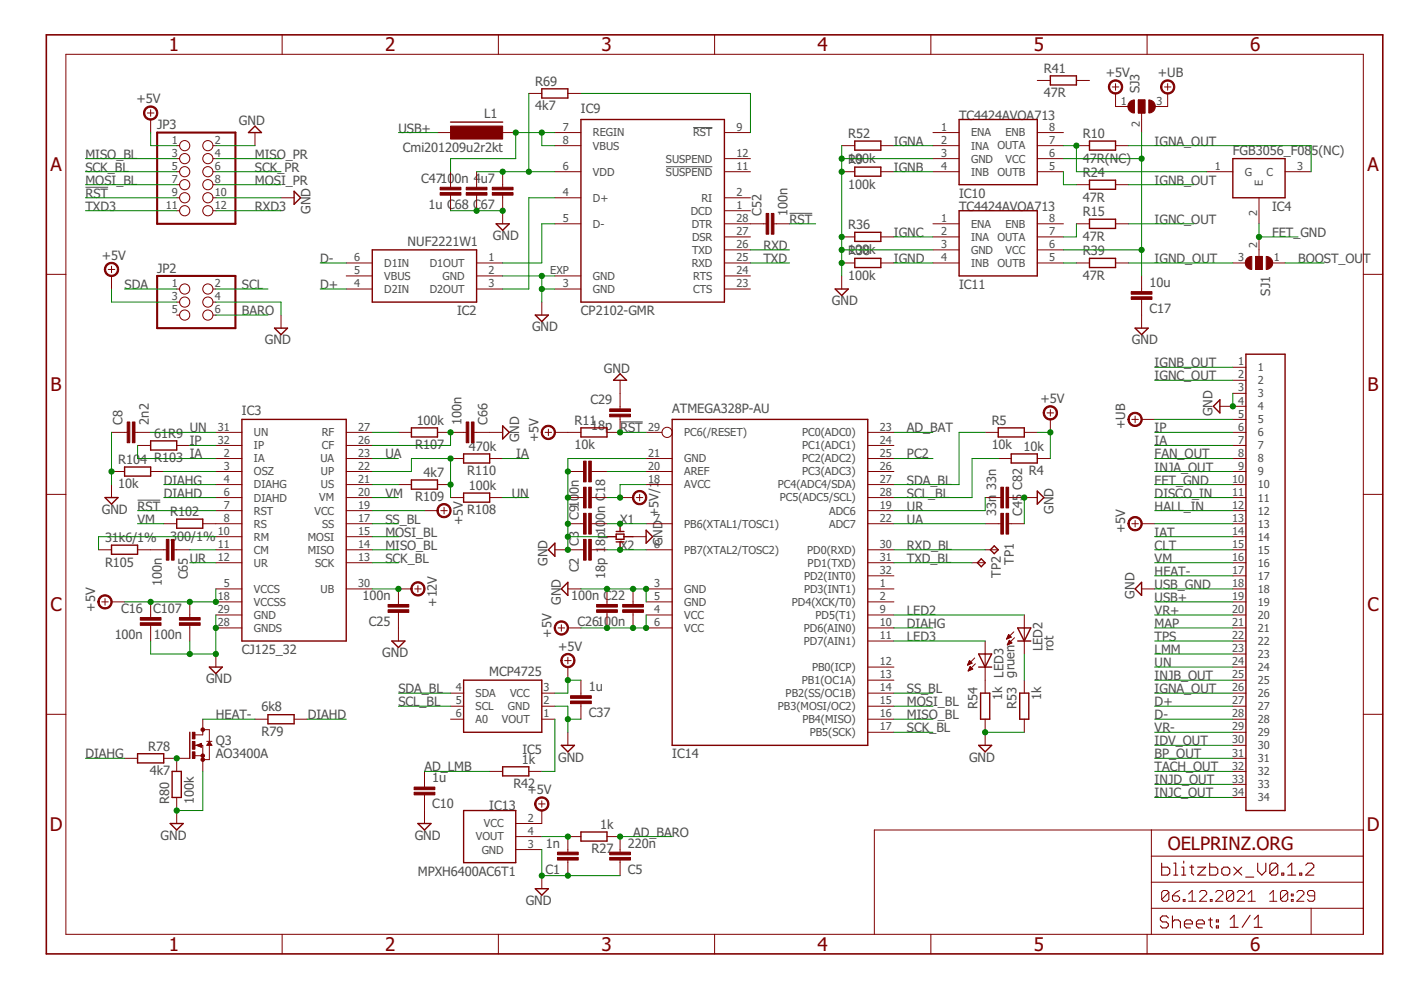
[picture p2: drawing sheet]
<svg xmlns="http://www.w3.org/2000/svg" width="297mm" height="210mm" viewBox="0 0 297 210" stroke-linecap="round" stroke-linejoin="round" font-family="sans-serif">
<path d="M18.1 39.7h4.8M141.2 35.3h9.8M147 27.1h4M167.4 45.2h4.8M131.5 89.5h4.8M29.2 106h4.8" fill="none" stroke="#505050" stroke-width=".21"/>
<g fill="none" stroke="#800000" stroke-width=".21">
<path d="M14 11.5h275.1v186.6h-275.1zM59.8 7.4v4.1M105.7 7.4v4.1M112.1 19.8h2.8M120.4 19.8h2.8M151.5 7.4v4.1M197.4 7.4v4.1M219.9 17.1h2.8M228.2 17.1h2.8M235.8 18.4h1.4M236.5 19.8v2.8h2.8M236.5 17.7v1.4"/>
<path d="M243.2 7.4v4.1M246.9 18.4h1.4M247.6 19.8v2.8h-2.8M247.6 17.7v1.4M31.2 24h1.4M31.9 23.3v1.4M31.9 25.3v2.8M37.5 36.4h.6M37.5 39.2h.6M37.5 30.9h.6M37.5 33.6h.6M45.1 36.4h.7"/>
<path d="M45.1 39.2h.7M45.1 30.9h.7M45.1 33.6h.7M54.1 28.1v2.8M92.8 28.1h2.7M95.5 36.4v3.3M101 36.4v3.3M106.6 28.1h2.7M106.6 36.4v3.3M117.6 36.4h5.6M117.6 30.9h5.6M117.6 28.1h5.6"/>
<path d="M153.6 36.4h5.5M153.6 28.1h5.5M153.6 33.6h5.5M178.5 36.4h2.7M178.5 30.9h2.7M186.8 36.4h2.7M186.8 30.9h2.7M197.8 36.4h5.5M197.8 30.9h5.5M197.8 28.1h5.5M197.8 33.6h5.5M219.9 36.4h5.6"/>
<path d="M219.9 30.9h5.6M219.9 28.1h5.6M219.9 33.6h5.6M228.2 39.2h2.8M228.2 30.9h2.8M236.5 39.2h2.8M236.5 30.9h2.8M241.4 21.2h1.3v2.8h-1.3zM242 24v4.1M255.9 36.4h5.5M272.5 36.4h5.5M9.8 58.2h4.2"/>
<path d="M22.9 57.1h1.4M23.6 56.4v1.4M23.6 58.5v2.8M37.5 41.9h.6M37.5 44.7h.6M45.1 41.9h.7M45.1 44.7h.7M59.6 41.9h2.8M73.4 55.8h5.5M73.4 58.5h5.5M95.5 41.4v3.3M101 55.8h5.6"/>
<path d="M101 41.4v3.3M101 58.5h5.6M106.6 41.4v6.1M117.6 47.5h5.6M117.6 41.9h5.6M117.6 58.5h5.6M153.6 47.5h8.8M153.6 50.2h5.5M153.6 55.8h5.5M153.6 53h5.5M153.6 41.9h5.5M153.6 44.7h5.5"/>
<path d="M153.6 58.5h5.5M164.1 47.5h3.3M178.5 50.2h2.7M178.5 55.8h2.7M178.5 58.5v2.8M186.8 50.2h2.7M186.8 55.8h2.7M197.8 47.5h5.5M197.8 50.2h5.5M197.8 55.8h5.5M197.8 53h5.5M219.9 47.5h5.6"/>
<path d="M219.9 50.2h5.6M219.9 55.8h5.6M219.9 53h5.6M228.2 47.5h2.8M228.2 55.8h2.8M236.5 47.5h2.8M236.5 55.8h2.8M242 58.5v3.3M261.4 55.8h2.8M266.2 54.4h1.4v2.7h-1.4zM266.9 41.9v5.6M266.9 50.2v4.2"/>
<path d="M269.7 55.8h2.8M289.1 58.2h4.1M37.5 61.3h.6M37.5 64.1h.6M37.5 66.8h.6M45.1 61.3h.7M45.1 64.1h.7M45.1 66.8h.7M59.6 66.8v2.8M73.4 61.3h5.5M101 61.3h5.6M114.9 64.1v2.7"/>
<path d="M117.6 61.3h5.6M153.6 61.3h5.5M242 63.5v6.1M261.4 77.9h2.8M23.6 100h2.8M23.6 91.7h3.4M28.6 91.7h3.3M29.2 94.4h2.7M31.9 100h2.8M37.5 94.4h2.7M45.8 94.4h5.5M45.8 100h5.5"/>
<path d="M45.8 91.7h5.5M45.8 97.2h5.5M73.4 94.4h5.5M73.4 100h5.5M73.4 91.7h5.5M73.4 97.2h5.5M84.5 91.7h2.7M92.8 91.7h6M95.5 97.2h2.8M100.5 91.7h6.1M103.8 97.2h2.8M115.6 91.7h1.3"/>
<path d="M116.3 91v1.4M117.6 91.7h5.6M120.4 100h3.3M125.4 100h3.3M131.5 88.4v3.3h-2.8M131.5 80.6v6.1M137 100h5.5M137 91.7h3.4M137 97.2h5.5M184 94.4h5.5M184 100h5.5M184 91.7h5.5"/>
<path d="M184 97.2h5.5M208.9 91.7h2.7M211.6 97.2h2.8M217.2 91.7h2.7M219.9 97.2h2.8M222 87.5h1.4M222.7 86.8v1.4M222.7 88.9v2.8M240 88.9h1.4M240.7 88.2v1.4M242 88.9h2.8M258.6 86.1h5.6"/>
<path d="M261.4 94.4h2.8M261.4 100h2.8M261.4 91.7h2.8M261.4 97.2h2.8M261.4 80.6h2.8M261.4 83.4h2.8M261.4 88.9h2.8M9.8 104.8h4.2M20.9 116.6h2.7M23.6 102.7v2.8M29.2 116.6h6.1M34.7 111h2.8"/>
<path d="M36.9 116.6h3.3M43 111h8.3M45.8 108.3h5.5M45.8 116.6h5.5M45.8 105.5h5.5M45.8 102.7h5.5M45.8 113.8h5.5M45.8 119.3h5.5M73.4 108.3h5.5M73.4 111h5.5M73.4 116.6h5.5M73.4 105.5h5.5"/>
<path d="M73.4 102.7h5.5M73.4 113.8h5.5M73.4 119.3h5.5M84.5 102.7h2.7M90 108.3h2.8M92.8 102.7h2.7M93.5 108.3h1.3M94.1 107.6v1.4M95.5 105.5h2.8M103.8 105.5h2.8M117.6 116.6h6.1M120.4 111h3.3"/>
<path d="M120.4 105.5h3.3M125.4 111h3.3M125.4 116.6h3.3M125.4 105.5h3.3M131.5 105.5h2.7M134.2 113.8h2.8M134.9 105.5h1.4M135.6 104.8v1.4M137 111h5.5M137 116.6h5.5M137 102.7h5.5M184 108.3h5.5"/>
<path d="M184 111h5.5M184 116.6h5.5M184 105.5h5.5M184 102.7h5.5M184 119.3h5.5M206.1 119.3h2.8M208.9 111h3.3M208.9 116.6h2.7M208.9 105.5h3.3M213.8 111h3.4M213.8 105.5h6.1M240 111h1.4"/>
<path d="M240.7 110.3v1.4M242 111h2.8M261.4 108.3h2.8M261.4 111h2.8M261.4 116.6h2.8M261.4 105.5h2.8M261.4 102.7h2.8M261.4 113.8h2.8M261.4 119.3h2.8M289.1 104.8h4.1M21.6 127.6h1.3M22.3 126.9v1.4"/>
<path d="M23.6 127.6h2.8M31.9 127.6v3.3M31.9 132.6v3.3M40.2 127.6v3.3M40.2 132.6v3.3M45.8 124.9h5.5M45.8 130.4h5.5M45.8 133.1h5.5M45.8 127.6h5.5M45.8 138.7v2.7M73.4 124.9h5.5M84.5 129.8v6.1"/>
<path d="M87.2 124.9h-2.7v3.3M87.9 124.9h1.4M88.6 124.2v1.3M118.3 133.1h1.4M119 132.5v1.3M120.4 124.9h2.8M120.4 133.1h2.8M120.4 139.4v1.3M128.7 124.9v3.3M128.7 129.8v3.3M134.2 124.9v3.3M134.2 129.8v3.3"/>
<path d="M137 124.9h5.5M137 130.4h5.5M137 133.1h5.5M137 127.6h5.5M184 124.9h5.5M184 130.4h5.5M184 133.1h5.5M184 127.6h5.5M184 122.1h5.5M184 135.9h5.5M206.7 139.5l-1.6 1.5M208.9 135.9v11.1"/>
<path d="M213.4 135.5h.1M213.5 135.3h.3M213.6 135.2h.5M213.6 136.7h.1M213.6 135.1h.8M213.7 136.5h.3M213.7 134.9h.5M213.7 136.4h.7M213.7 134.8h.4M213.8 136.3h.7M213.8 134.7h.2M213.8 136.1h.6"/>
<path d="M213.8 134.5l.6 .6-1 .4zM213.9 136h.3M214 135.9h.1M214 135.8l.5 .5-.9 .4zM214.9 134l-1.5 1.5M215.1 135.2l-1.5 1.5M217.2 130.4v8.3M242 124.9h2.8M261.4 124.9h2.8M261.4 130.4h2.8M261.4 133.1h2.8M261.4 127.6h2.8"/>
<path d="M261.4 122.1h2.8M261.4 135.9h2.8M261.4 138.7h2.8M9.8 151.4h4.2M41.3 158h1.7v5.6M41.6 158l1.1-.4v.8zM43 152.5v3.3h-1.7M43 154.7h1.4v6.4h-1.4M43.8 157.2h1.1M44.4 157.2l.5 .8h-1.1zM54.1 152.5h2.7M62.4 152.5h2.7"/>
<path d="M95.5 152.5h2.8M95.5 147h2.8M95.5 149.7h2.8M114.9 152.5h2.7M114.9 147h2.7M114.9 149.7h2.7M119.7 140.1h1.4M120.4 141.4v2.8M120.4 155.3v2.7M123.2 144.2v3.3M123.2 149.2v3.3M184 152.5h5.5"/>
<path d="M184 141.4h5.5M184 144.2h5.5M184 147h5.5M184 149.7h5.5M184 155.3h5.5M205.2 141h.1M205.2 140.8h.4M205.3 140.7h.6M205.3 142.2h.2M205.3 140.6h.8M205.4 142h.4M205.4 140.4h.5"/>
<path d="M205.4 140.3h.4M205.4 141.9h.7M205.5 141.8h.7M205.5 140.2h.2M205.5 140.1l.6 .5-1 .4zM205.5 141.6h.5M205.6 141.5h.3M205.7 141.4h.1M205.7 141.3l.5 .6-.9 .4zM206.8 140.7l-1.5 1.6M208.9 152.5v5.5M217.2 144.2v2.8"/>
<path d="M217.2 152.5v2.8M261.4 152.5h2.8M261.4 158h2.8M261.4 141.4h2.8M261.4 144.2h2.8M261.4 147h2.8M261.4 149.7h2.8M261.4 155.3h2.8M289.1 151.4h4.1M26.4 160.8h2.8M34.7 160.8h5.5M37.5 160.8v2.8"/>
<path d="M37.5 169.1v5.5M41.3 160.2h1.7M90 163.6v3.3M90 168.5v6.1M103.8 163.6h2.8M109.3 177.4h5.6M112.1 163.6h2.8M114.2 170.5h1.4M114.9 169.8v1.4M114.9 171.9v2.7h-5.6M123.2 177.4h-2.8v3.3M128.7 177.4h2.8v3.3"/>
<path d="M244.1 176v22.1M261.4 160.8h2.8M261.4 163.6h2.8M261.4 166.3h2.8M261.4 169.1h2.8M289.1 176h-103.7v22.1M59.8 198.1v4.1M105.7 198.1v4.1M109.3 180.1h5.6M114.9 185.7v2.7M120.4 182.4v3.3M131.5 182.4v3.3"/>
<path d="M151.5 198.1v4.1M197.4 198.1v4.1M243.2 198.1v4.1M244.1 192.6h45M244.1 187h45M244.1 181.5h45M247.8 189.2l-.4-.4h-.7l-.4 .4v1.5M247.8 189.2v1.5l-.4 .4h-.7l-.4-.4M247.8 189.2l-1.5 1.5M248.6 189.9h1.1l.4 .4v.4l-.4 .4h-.7l-.4-.4zM250.1 188.8l-.8 .4-.7 .7M250.9 190.7h.3v.4h-.3z"/>
<path d="M252 191.1h1.6M252 189.6l.8-.8v2.3M254.3 189.2l.4-.4h.8l.3 .4v.4l-1.5 1.5h1.5M256.6 190.7h.4v.4h-.4zM257.7 189.2l.4-.4h.8l.4 .4v.4l-1.6 1.5h1.6M261.6 189.2l-.4-.4h-.8l-.4 .4v1.5M261.6 189.2v1.5l-.4 .4h-.8l-.4-.4M261.6 189.2l-1.6 1.5M262.3 189.2l.4-.4h.8l.4 .4v.4l-1.6 1.5h1.6M264.6 191.1h1.5M264.6 189.6l.8-.8v2.3M269.2 191.1h1.5"/>
<path d="M269.2 189.6l.8-.8v2.3M273 189.2l-.4-.4h-.7l-.4 .4v1.5M273 189.2v1.5l-.4 .4h-.7l-.4-.4M273 189.2l-1.5 1.5M273.8 190.7h.4v.4h-.4zM273.8 189.6h.4v.3h-.4zM274.9 189.2l.4-.4h.8l.4 .4v.4l-1.6 1.5h1.6M278 192.6v5.5M278.7 189.9h-1.1l-.4-.3v-.4l.4-.4h.8l.3 .4v1.5l-.3 .4h-.8l-.4-.4"/>
<circle cx="39.2" cy="39.2" r="1.08"/>
<circle cx="39.2" cy="36.4" r="1.08"/>
<circle cx="39.2" cy="33.6" r="1.08"/>
<circle cx="39.2" cy="30.9" r="1.08"/>
<circle cx="44.1" cy="36.4" r="1.08"/>
<circle cx="44.1" cy="33.6" r="1.08"/>
<circle cx="44.1" cy="39.2" r="1.08"/>
<circle cx="44.1" cy="30.9" r="1.08"/>
<circle cx="39.2" cy="44.7" r="1.08"/>
<circle cx="39.2" cy="41.9" r="1.08"/>
<circle cx="44.1" cy="41.9" r="1.08"/>
<circle cx="44.1" cy="44.7" r="1.08"/>
<circle cx="39.2" cy="61.3" r="1.08"/>
<circle cx="39.2" cy="64.1" r="1.08"/>
<circle cx="39.2" cy="66.8" r="1.08"/>
<circle cx="44.1" cy="64.1" r="1.08"/>
<circle cx="44.1" cy="61.3" r="1.08"/>
<circle cx="44.1" cy="66.8" r="1.08"/>
<circle cx="141.4" cy="91.7" r="1.08"/>
</g>
<g fill="#800000" stroke="#800000" stroke-width=".21">
<path d="M29.7 132h4.4v.6h-4.4z"/>
<path d="M29.7 130.9h4.4v.6h-4.4z"/>
<path d="M82.3 128.2h4.4v.5h-4.4z"/>
<path d="M82.3 129.3h4.4v.5h-4.4z"/>
<path d="M38 132h4.4v.6h-4.4z"/>
<path d="M38 130.9h4.4v.6h-4.4z"/>
<path d="M35.3 114.4h.5v4.4h-.5z"/>
<path d="M36.4 114.4h.5v4.4h-.5z"/>
<path d="M98.8 89.5h.6v4.4h-.6z"/>
<path d="M99.9 89.5h.6v4.4h-.6z"/>
<path d="M124.8 114.4h.6v4.4h-.6z"/>
<path d="M123.7 114.4h.6v4.4h-.6z"/>
<path d="M124.8 108.8h.6v4.4h-.6z"/>
<path d="M123.7 108.8h.6v4.4h-.6z"/>
<path d="M126.5 128.2h4.4v.5h-4.4z"/>
<path d="M126.5 129.3h4.4v.5h-4.4z"/>
<path d="M212.2 103.3h.5v4.4h-.5z"/>
<path d="M213.3 103.3h.5v4.4h-.5z"/>
<path d="M212.2 108.8h.5v4.4h-.5z"/>
<path d="M213.3 108.8h.5v4.4h-.5z"/>
<path d="M123.7 97.8h.6v4.4h-.6z"/>
<path d="M124.8 97.8h.6v4.4h-.6z"/>
<path d="M132 129.3h4.4v.5h-4.4z"/>
<path d="M132 128.2h4.4v.5h-4.4z"/>
<path d="M28.1 89.5h.5v4.4h-.5z"/>
<path d="M27 89.5h.5v4.4h-.5z"/>
<path d="M124.8 103.3h.6v4.4h-.6z"/>
<path d="M123.7 103.3h.6v4.4h-.6z"/>
<path d="M40.8 155.3h.5v1.4h-.5z"/>
<path d="M40.8 159.4h.5v1.4h-.5z"/>
<path d="M40.8 157.2h.5v1.7h-.5z"/>
<path d="M93.3 40.8h4.4v.6h-4.4z"/>
<path d="M93.3 39.7h4.4v.6h-4.4z"/>
<path d="M95.5 26.7h11.1v2.8h-11.1z"/>
<path d="M104.4 39.7h4.4v.6h-4.4z"/>
<path d="M104.4 40.8h4.4v.6h-4.4z"/>
<path d="M98.8 39.7h4.5v.6h-4.5z"/>
<path d="M98.8 40.8h4.5v.6h-4.5z"/>
<path d="M163.5 45.3h.6v4.4h-.6z"/>
<path d="M162.4 45.3h.6v4.4h-.6z"/>
<path d="M118.2 180.7h4.4v.5h-4.4z"/>
<path d="M118.2 181.8h4.4v.6h-4.4z"/>
<path d="M129.3 180.7h4.4v.5h-4.4z"/>
<path d="M129.3 181.8h4.4v.6h-4.4z"/>
<path d="M239.8 61.8h4.4v.6h-4.4z"/>
<path d="M239.8 62.9h4.4v.6h-4.4z"/>
<path d="M241.3 21.2h1.4v2.8h-1.4z"/>
<path d="M129.3 87.8h4.4v.6h-4.4z"/>
<path d="M129.3 86.7h4.4v.5h-4.4z"/>
<path d="M266.2 54.4h1.4v2.7h-1.4z"/>
<path d="M121 147.5h4.4v.6h-4.4z"/>
<path d="M121 148.6h4.4v.6h-4.4z"/>
<path d="M87.8 166.9h4.4v.5h-4.4z"/>
<path d="M87.8 168h4.4v.5h-4.4z"/>
</g>
<g fill="none" stroke="#800000" stroke-width=".3">
<path d="M114.9 18.8h5.5v2h-5.5zM222.7 16.1h5.5v1.9h-5.5zM54.1 26.7l1.3 1.4h-2.7zM95.5 25.9h11.1M123.2 25.3h30.4v38.8h-30.4zM181.2 29.9h5.6v1.9h-5.6zM181.2 35.4h5.6v2h-5.6zM203.3 25.3h16.6v13.9h-16.6zM231 38.2h5.5v1.9h-5.5zM231 29.9h5.5v1.9h-5.5zM261.4 33.6h11.1v8.3h-11.1zM62.4 40.6l1.3 1.3-1.3 1.4z"/>
<path d="M78.9 53h22.1v11.1h-22.1zM105.2 47.5h2.8l-1.4 1.3zM181.2 49.3h5.6v1.9h-5.6zM181.2 54.8h5.6v1.9h-5.6zM203.3 44.7h16.6v13.8h-16.6zM231 46.5h5.5v1.9h-5.5zM231 54.8h5.5v1.9h-5.5zM58.2 69.6h2.8l-1.4 1.4zM113.5 66.8h2.8l-1.4 1.4zM177.1 61.3h2.8l-1.4 1.4zM240.7 69.6h2.7l-1.4 1.4zM264.2 75.1h8.3v96.8h-8.3z"/>
<path d="M26.4 99h5.5v1.9h-5.5zM31.9 93.5h5.6v1.9h-5.6zM51.3 88.9h22.1v47h-22.1zM87.2 90.7h5.6v1.9h-5.6zM98.3 96.2h5.5v2h-5.5zM106.6 90.3l1.4 1.4-1.4 1.4zM123.2 90.7h5.5v1.9h-5.5zM130.1 80.6l1.4-1.4 1.3 1.4zM142.5 88.9h41.5v69.1h-41.5zM211.6 90.7h5.6v1.9h-5.6zM214.4 96.2h5.5v2h-5.5zM258.6 84.8v2.7l-1.3-1.4z"/>
<path d="M22.3 105.5h2.7l-1.4 1.4zM23.6 115.6h5.6v1.9h-5.6zM37.5 110.1h5.5v1.9h-5.5zM87.2 101.8h5.6v1.9h-5.6zM98.3 104.5h5.5v2h-5.5zM117.6 115.2v2.7l-1.3-1.3zM128.7 113.8h1.9M130.6 114.9h1.7M130.6 112.7h1.7M130.6 113.2h1.7v1.1h-1.7zM131.5 111v1.7M131.5 114.9v1.7"/>
<path d="M132.3 113.8h1.9M137 112.4l1.4 1.4-1.4 1.4zM207.2 119.3l.8-.8 .9 .8-.9 .9zM210 116.6l.8-.9 .8 .9-.8 .8zM219.9 104.1l1.4 1.4-1.4 1.4zM83.1 135.9h2.8l-1.4 1.4zM120.4 123.5v2.7l-1.4-1.3zM207.5 138.7h2.7l-1.3 2.7zM215.8 135.9h2.7M215.8 133.1h2.7l-1.3 2.8zM242 123.5v2.7l-1.3-1.3zM29.2 159.8h5.5v2h-5.5z"/>
<path d="M40.2 155.3v5.5M41.9 158l.7 .3v-.5l-.6 .2M44.4 141.4h2.7l-1.3 1.4zM44.4 157.5l.3 .4h-.6zM56.8 151.5h5.6v2h-5.6zM98.3 144.2h16.6v11.1h-16.6zM119 158h2.8l-1.4 1.4zM207.5 141.4h2.7M207.5 158h2.7l-1.3 1.4zM207.9 147h1.9v5.5h-1.9zM216.2 147h1.9v5.5h-1.9zM36.1 174.6h2.7l-1.3 1.4z"/>
<path d="M36.5 163.6h1.9v5.5h-1.9zM88.6 174.6h2.8l-1.4 1.4zM98.3 171.9h11v11h-11zM106.6 162.6h5.5v1.9h-5.5zM123.2 176.4h5.5v1.9h-5.5zM113.5 188.4h2.8l-1.4 1.4z"/>
</g>
<g fill="#800000" stroke="#800000" stroke-width=".21">
<path d="M93 107.3a1.52 1.52 0 0 1 2.4 .1 1.52 1.52 0 0 1-.8 2.3 1.52 1.52 0 0 1-2-1.4h.3a1.24 1.24 0 0 1 1.8-1.2 1.24 1.24 0 0 1 .2 2.1 1.24 1.24 0 0 1-2-.6v-.3h-.3z" fill-rule="evenodd"/>
<path d="M21.1 126.6a1.53 1.53 0 0 1 2.5 .2 1.53 1.53 0 0 1-.9 2.3 1.53 1.53 0 0 1-2-1.5h.3a1.24 1.24 0 0 1 1.8-1.1 1.24 1.24 0 0 1 .3 2 1.24 1.24 0 0 1-2-.6l-.1-.3h-.3z" fill-rule="evenodd"/>
<path d="M87.5 123.8a1.52 1.52 0 0 1 2.4 .2 1.52 1.52 0 0 1-.9 2.3 1.52 1.52 0 0 1-1.9-1.4h.3a1.25 1.25 0 0 1 1.8-1.1 1.25 1.25 0 0 1 .2 2.1 1.25 1.25 0 0 1-2-.7v-.3h-.3z" fill-rule="evenodd"/>
<path d="M117.9 132.1a1.52 1.52 0 0 1 2.4 .2 1.52 1.52 0 0 1-.9 2.3 1.52 1.52 0 0 1-1.9-1.5h.3a1.24 1.24 0 0 1 1.7-1.1 1.24 1.24 0 0 1 .3 2.1 1.24 1.24 0 0 1-2-.7v-.3h-.3z" fill-rule="evenodd"/>
<path d="M115.1 90.7a1.52 1.52 0 0 1 2.4 .2 1.52 1.52 0 0 1-.8 2.2 1.52 1.52 0 0 1-2-1.4h.3a1.26 1.26 0 0 1 1.9-1.1 1.26 1.26 0 0 1 .1 2.2 1.26 1.26 0 0 1-2-.8v-.3h-.3z" fill-rule="evenodd"/>
<path d="M239.5 110a1.53 1.53 0 0 1 2.5 .2 1.53 1.53 0 0 1-.9 2.3 1.53 1.53 0 0 1-2-1.5h.3a1.24 1.24 0 0 1 1.8-1.1 1.24 1.24 0 0 1 .3 2.1 1.24 1.24 0 0 1-2-.7l-.1-.3h-.3z" fill-rule="evenodd"/>
<path d="M113.7 169.5a1.52 1.52 0 0 1 2.5 .2 1.52 1.52 0 0 1-.9 2.2 1.52 1.52 0 0 1-2-1.4h.3a1.24 1.24 0 0 1 1.8-1.2 1.24 1.24 0 0 1 .3 2.1 1.24 1.24 0 0 1-2-.6l-.1-.3h-.3z" fill-rule="evenodd"/>
<path d="M239.5 87.9a1.53 1.53 0 0 1 2.5 .2 1.53 1.53 0 0 1-.9 2.3 1.53 1.53 0 0 1-2-1.5h.3a1.24 1.24 0 0 1 1.8-1.1 1.24 1.24 0 0 1 .3 2 1.24 1.24 0 0 1-2-.6l-.1-.3h-.3z" fill-rule="evenodd"/>
<path d="M30.8 22.9a1.53 1.53 0 0 1 2.4 .2 1.53 1.53 0 0 1-.8 2.3 1.53 1.53 0 0 1-2-1.4h.3a1.24 1.24 0 0 1 1.7-1.2 1.24 1.24 0 0 1 .3 2.1 1.24 1.24 0 0 1-2-.6v-.3h-.3z" fill-rule="evenodd"/>
<path d="M243.6 21.2a1.39 1.39 0 0 1 1.3 1.4 1.39 1.39 0 0 1-1.3 1.4z" fill-rule="evenodd"/>
<path d="M239.5 21.6l1-.4v2.8a1.39 1.39 0 0 1-1.3-.9 1.39 1.39 0 0 1 .3-1.5z" fill-rule="evenodd"/>
<path d="M246.4 17.4a1.52 1.52 0 0 1 2.5 .2 1.52 1.52 0 0 1-.9 2.3 1.52 1.52 0 0 1-1.9-1.5h.2a1.24 1.24 0 0 1 1.9-1 1.24 1.24 0 0 1 .1 2.1 1.24 1.24 0 0 1-1.9-.8l-.1-.3h-.2z" fill-rule="evenodd"/>
<path d="M235.4 17.4a1.53 1.53 0 0 1 2.4 .2 1.53 1.53 0 0 1-.9 2.3 1.53 1.53 0 0 1-1.9-1.5h.3a1.24 1.24 0 0 1 1.7-1.1 1.24 1.24 0 0 1 .3 2.1 1.24 1.24 0 0 1-2-.7v-.3h-.3z" fill-rule="evenodd"/>
<path d="M22.5 56.1a1.53 1.53 0 0 1 2.4 .2 1.53 1.53 0 0 1-.8 2.3 1.53 1.53 0 0 1-2-1.5h.3a1.24 1.24 0 0 1 1.7-1.1 1.24 1.24 0 0 1 .3 2 1.24 1.24 0 0 1-2-.6v-.3h-.3z" fill-rule="evenodd"/>
<path d="M264.4 54.8l.5-.4h.5v2.7a1.39 1.39 0 0 1-1.3-.8 1.39 1.39 0 0 1 .3-1.5z" fill-rule="evenodd"/>
<path d="M268.5 54.4a1.38 1.38 0 0 1 1.3 1.4 1.38 1.38 0 0 1-1.3 1.3z" fill-rule="evenodd"/>
<path d="M134.5 104.5a1.53 1.53 0 0 1 2.4 .2 1.53 1.53 0 0 1-.9 2.3 1.53 1.53 0 0 1-1.9-1.5h.3a1.24 1.24 0 0 1 1.7-1.2 1.24 1.24 0 0 1 .3 2.1 1.24 1.24 0 0 1-2-.6v-.3h-.3z" fill-rule="evenodd"/>
<path d="M119.3 139a1.52 1.52 0 0 1 2.4 .2 1.52 1.52 0 0 1-.9 2.3 1.52 1.52 0 0 1-1.9-1.4h.3a1.24 1.24 0 0 1 1.8-1.1 1.24 1.24 0 0 1 .1 2.1 1.24 1.24 0 0 1-1.9-.7v-.3h-.3z" fill-rule="evenodd"/>
<path d="M221.6 86.5a1.53 1.53 0 0 1 2.4 .2 1.53 1.53 0 0 1-.9 2.3 1.53 1.53 0 0 1-1.9-1.5h.2a1.24 1.24 0 0 1 1.8-1.1 1.24 1.24 0 0 1 .3 2.1 1.24 1.24 0 0 1-2-.7l-.1-.3h-.2z" fill-rule="evenodd"/>
<circle cx="43" cy="161.1" r=".38"/>
<circle cx="43" cy="160.2" r=".38"/>
<circle cx="43" cy="154.7" r=".38"/>
</g>
<g fill="none" stroke="#800000" stroke-width=".23">
<path d="M246.3 183v2.5h1.3l.4-.4v-.8l-.4-.4h-1.3M247.7 194.6l-.4-.4h-.9l-.4 .4v.5l.4 .4h.9l.4 .4v.4l-.4 .4h-.9l-.4-.4M248.6 195.5l.4-.4h.9l.4 .4v1.2M248.6 194.2v2.5M248.9 185.5h.8M248.9 183h.4v2.5M250.5 185.5h.9M250.5 183.9h.5v1.6M251 182.6v.4M251.1 195.9h1.7v-.4l-.4-.4h-.9l-.4 .4v.8l.4 .4h.9M252.2 183.9h.9M252.7 183.4v1.7l.4 .4"/>
<path d="M253.7 195.9h1.7v-.4l-.5-.4h-.8l-.4 .4v.8l.4 .4h.8M253.9 183.9h1.7l-1.7 1.6h1.7M256.2 195.1h.8M256.5 183v2.5h1.3l.4-.4v-.8l-.4-.4h-1.3M256.6 194.6v1.7l.4 .4M257.9 195.1h.4v.4h-.4zM257.9 196.3h.4v.4h-.4zM259 184.3l.5-.4h.8l.4 .4v.8l-.4 .4h-.8l-.5-.4zM260.8 194.9l.9-.8v2.5M260.8 196.6h1.7M261.6 183.9l1.7 1.6M263.3 183.9l-1.7 1.6"/>
<path d="M264.1 186h1.7M265 194.1l-1.6 2.5M265.9 196.6h1.7M265.9 194.9l.9-.8v2.5M266.7 183v1.7l.8 .8 .9-.8v-1.7M270.9 183.4v1.7l-.4 .4h-.9l-.4-.4M270.9 183.4l-.4-.4h-.9l-.4 .4v1.7M270.9 183.4l-1.7 1.7M271.8 185.1h.4v.4h-.4zM273 185.5h1.7M273 183.9l.9-.9v2.5M275.6 185.1h.4v.4h-.4z"/>
<path d="M276.8 183.4l.5-.4h.8l.5 .4v.5l-1.8 1.6h1.8"/>
</g>
<path d="M9.8 7.4h283.4v194.8h-283.4z" fill="none" stroke="#800000" stroke-width=".34"/>
<path d="M33.3 28.1h16.6v19.4h-16.6zM33.3 58.5h16.6v11.1h-16.6z" fill="none" stroke="#800000" stroke-width=".44"/>
<g fill="none" stroke="#008000" stroke-width=".21">
<path d="M112.1 19.8v16.6M123.2 19.8h35.9v8.3M18.1 33.6h19.4M18.1 39.2h19.4M18.1 36.4h19.4M31.9 28.1v2.8h5.6M45.8 33.6h13.8M45.8 30.9h8.3M45.8 39.2h13.8M45.8 36.4h13.8M84.5 28.1h8.3M101 36.4h16.6"/>
<path d="M114.9 28.1v2.8h2.7M117.6 28.1h-8.3v5.5h-13.8v2.8M178.5 30.9v27.6M178.5 33.6h19.3M189.5 30.9h8.3M189.5 36.4h8.3M225.5 33.6h16.5M225.5 30.9h2.7v5.5h27.7M225.5 36.4v2.8h2.7M239.3 30.9h38.7v5.5M239.3 39.2h13.8M242 28.1v30.4"/>
<path d="M18.1 44.7h19.4M18.1 41.9h19.4M45.8 44.7h13.8M45.8 41.9h13.8M67.9 55.8h5.5M95.5 44.7h11.1M106.6 58.5h11M114.9 58.5v5.6M117.6 47.5h-2.7v8.3h-8.3M117.6 41.9h-5.5v19.4h-5.5M159.1 53h8.3M159.1 55.8h8.3"/>
<path d="M167.4 47.5h5.5M178.5 53h19.3M189.5 55.8h8.3M189.5 50.2h8.3M225.5 53h16.5M225.5 55.8h2.7M228.2 47.5v2.7h-2.7M239.3 47.5h13.8M239.3 55.8h22.1M266.9 47.5v2.7h8.3M272.5 55.8h8.3M23.6 61.3v2.8h13.9"/>
<path d="M26.4 61.3h11.1M45.8 64.1h13.8v2.7M45.8 61.3h11M45.8 66.8h11M67.9 61.3h5.5M114.9 61.3h2.7M244.8 77.9h16.6M23.6 91.7v11M29.2 94.4v2.8h16.6M31.9 91.7h13.9M34.7 100h11.1M40.2 94.4h5.6"/>
<path d="M78.9 97.2h5.6M78.9 100h8.3v-2.8h8.3v8.3M78.9 91.7h5.6M95.5 91.7v2.7h-16.6M106.6 97.2h5.5M128.7 100h8.3M131.5 91.7h5.5M137 97.2h-16.6v19.4M189.5 97.2h8.3M189.5 91.7h8.3M208.9 91.7h-5.6v11h-13.8M211.6 97.2h-5.5v8.3h-16.6"/>
<path d="M219.9 91.7h2.8v5.5M244.8 97.2h16.6M244.8 91.7h16.6M244.8 94.4h16.6M244.8 100h16.6M244.8 80.6h16.6M244.8 88.9h16.6M261.4 83.4v2.7M29.2 108.3h16.6M29.2 111h5.5M34.7 105.5h11.1M34.7 102.7h11.1"/>
<path d="M40.2 119.3h5.6M40.2 116.6h5.6M45.8 113.8h-24.9v2.8M78.9 113.8h5.6M78.9 108.3h11.1M78.9 111h5.6M78.9 105.5h5.6M78.9 119.3h5.6M78.9 116.6h5.6M78.9 102.7h5.6M106.6 105.5h5.5M120.4 113.8h8.3"/>
<path d="M128.7 111h8.3M128.7 116.6h8.3M137 102.7h-5.5v2.8h-2.8M189.5 111h19.4M189.5 119.3h16.6M189.5 116.6h19.4M208.9 105.5v2.8h-19.4M217.2 105.5v5.5M244.8 113.8h16.6M244.8 108.3h16.6M244.8 111h16.6M244.8 105.5h16.6"/>
<path d="M244.8 119.3h16.6M244.8 116.6h16.6M244.8 102.7h16.6M40.2 135.9v2.8M45.8 124.9v2.7h-19.4M45.8 130.4v8.3h-13.9v-2.8M78.9 124.9h5.6M123.2 124.9h13.8v2.7M137 130.4v2.7h-13.8M189.5 133.1h8.3M189.5 135.9h19.4M189.5 130.4h27.7"/>
<path d="M217.2 138.7v5.5M244.8 138.7h16.6M244.8 124.9h16.6M244.8 127.6h16.6M244.8 133.1h16.6M244.8 122.1h16.6M244.8 135.9h16.6M244.8 130.4h16.6M43 152.5h11.1M65.1 152.5h8.3M84.5 149.7h11M84.5 147h11"/>
<path d="M117.6 149.7h2.8v5.6M117.6 152.5v11.1h-2.7M120.4 152.5h2.8M123.2 144.2h-2.8v2.8h-2.8M189.5 155.3h8.3M189.5 149.7h8.3M189.5 152.5h8.3M189.5 147h8.3M208.9 155.3h8.3M244.8 155.3h16.6M244.8 149.7h16.6M244.8 152.5h16.6"/>
<path d="M244.8 147h16.6M244.8 144.2h16.6M244.8 141.4h16.6M244.8 158h16.6M18.1 160.8h8.3M43 163.6v8.3h-5.5M90 163.6h13.8M114.9 177.4h5.5M131.5 177.4h11M244.8 160.8h16.6M244.8 163.6h16.6M244.8 166.3h16.6"/>
<path d="M244.8 169.1h16.6M114.9 180.1v5.6h16.6"/>
</g>
<g fill="#008000" stroke="#008000" stroke-width=".21">
<circle cx="37.5" cy="171.9" r=".55"/>
<circle cx="45.8" cy="133.1" r=".55"/>
<circle cx="40.2" cy="138.7" r=".55"/>
<circle cx="45.8" cy="138.7" r=".55"/>
<circle cx="23.6" cy="100" r=".55"/>
<circle cx="134.2" cy="124.9" r=".55"/>
<circle cx="128.7" cy="124.9" r=".55"/>
<circle cx="137" cy="124.9" r=".55"/>
<circle cx="120.4" cy="100" r=".55"/>
<circle cx="120.4" cy="105.5" r=".55"/>
<circle cx="120.4" cy="116.6" r=".55"/>
<circle cx="120.4" cy="111" r=".55"/>
<circle cx="120.4" cy="113.8" r=".55"/>
<circle cx="217.2" cy="105.5" r=".55"/>
<circle cx="178.5" cy="55.8" r=".55"/>
<circle cx="178.5" cy="53" r=".55"/>
<circle cx="178.5" cy="36.4" r=".55"/>
<circle cx="178.5" cy="33.6" r=".55"/>
<circle cx="178.5" cy="50.2" r=".55"/>
<circle cx="101" cy="44.7" r=".55"/>
<circle cx="106.6" cy="44.7" r=".55"/>
<circle cx="208.9" cy="155.3" r=".55"/>
<circle cx="261.4" cy="86.1" r=".55"/>
<circle cx="120.4" cy="185.7" r=".55"/>
<circle cx="114.9" cy="185.7" r=".55"/>
<circle cx="114.9" cy="61.3" r=".55"/>
<circle cx="114.9" cy="58.5" r=".55"/>
<circle cx="120.4" cy="152.5" r=".55"/>
<circle cx="45.8" cy="127.6" r=".55"/>
<circle cx="40.2" cy="127.6" r=".55"/>
<circle cx="31.9" cy="127.6" r=".55"/>
<circle cx="134.2" cy="133.1" r=".55"/>
<circle cx="128.7" cy="133.1" r=".55"/>
<circle cx="137" cy="133.1" r=".55"/>
<circle cx="120.4" cy="144.2" r=".55"/>
<circle cx="222.7" cy="91.7" r=".55"/>
<circle cx="37.5" cy="160.8" r=".55"/>
<circle cx="95.5" cy="102.7" r=".55"/>
<circle cx="95.5" cy="97.2" r=".55"/>
<circle cx="95.5" cy="91.7" r=".55"/>
<circle cx="131.5" cy="91.7" r=".55"/>
<circle cx="131.5" cy="116.6" r=".55"/>
<circle cx="131.5" cy="111" r=".55"/>
<circle cx="84.5" cy="124.9" r=".55"/>
<circle cx="106.6" cy="36.4" r=".55"/>
<circle cx="112.1" cy="36.4" r=".55"/>
<circle cx="131.5" cy="177.4" r=".55"/>
<circle cx="120.4" cy="177.4" r=".55"/>
<circle cx="242" cy="33.6" r=".55"/>
<circle cx="242" cy="53" r=".55"/>
<circle cx="228.2" cy="30.9" r=".55"/>
<circle cx="114.9" cy="28.1" r=".55"/>
<circle cx="109.3" cy="28.1" r=".55"/>
<circle cx="266.9" cy="50.2" r=".55"/>
<circle cx="131.5" cy="105.5" r=".55"/>
</g>
<g font-size="4" fill="#800000">
<text x="35.8" y="10.9">1</text>
<text x="81.7" y="10.9">2</text>
<text x="127.5" y="10.9">3</text>
<text x="173.3" y="10.9">4</text>
<text x="219.2" y="10.9">5</text>
<text x="265" y="10.9">6</text>
<text x="10.7" y="36.3">A</text>
<text x="289.9" y="36.3">A</text>
<text x="10.7" y="82.9">B</text>
<text x="290" y="82.9">B</text>
<text x="10.7" y="129.6">C</text>
<text x="289.9" y="129.6">C</text>
<text x="10.5" y="176.2">D</text>
<text x="289.8" y="176.2">D</text>
<text x="35.8" y="201.6">1</text>
<text x="81.7" y="201.6">2</text>
<text x="127.5" y="201.6">3</text>
<text x="173.3" y="201.6">4</text>
<text x="219.2" y="201.6">5</text>
<text x="265" y="201.6">6</text>
</g>
<text font-size="3.9" fill="#800000" x="247.6" y="180.1">OELPRINZ.ORG</text>
<g font-size="2.7" fill="#505050">
<text x="221.3" y="15.4">R41</text>
<text x="234.4" y="16.4">+5V</text>
<text x="245.5" y="16.4">+UB</text>
<text x="28.9" y="21.9">+5V</text>
<text x="113.5" y="23.4">4k7</text>
<text x="113.5" y="18.2">R69</text>
<text x="123.2" y="24">IC9</text>
<text x="221.3" y="20.6">47R</text>
<text x="241.6" y="19.8" transform="rotate(-90 241.6 19.8)">SJ3</text>
<text x="33.3" y="27.4">JP3</text>
<text x="50.6" y="26.6">GND</text>
<text x="84.5" y="28.1">USB+</text>
<text x="102.6" y="25.1">L1</text>
<text x="179.8" y="29.2">R52</text>
<text x="203.3" y="25.3">TC4424AVOA713</text>
<text x="229.6" y="29.2">R10</text>
<text x="18.1" y="33.6">MISO_BL</text>
<text x="54.1" y="33.6">MISO_PR</text>
<text x="85.4" y="32.3">Cmi201209u2r2kt</text>
<text x="179.8" y="34.5">100k</text>
<text x="179.8" y="34.8">R9</text>
<text x="189.5" y="30.9">IGNA</text>
<text x="229.6" y="34.5">47R(NC)</text>
<text x="244.8" y="30.9">IGNA_OUT</text>
<text x="261.4" y="32.8">FGB3056_F08</text>
<text x="278" y="32.8">5(NC)</text>
<text x="18.1" y="41.9">RST</text>
<text x="18.1" y="39.2">MOSI_BL</text>
<text x="18.1" y="36.4">SCK_BL</text>
<text x="54.1" y="39.2">MOSI_PR</text>
<text x="54.1" y="36.4">SCK_PR</text>
<text x="89.3" y="38.8">C47100n 4u7</text>
<text x="179.8" y="40">100k</text>
<text x="189.5" y="36.4">IGNB</text>
<text x="203.3" y="41.9">IC10</text>
<text x="229.6" y="37.5">R24</text>
<text x="244.8" y="39.2">IGNB_OUT</text>
<text x="18.1" y="44.7">TXD3</text>
<text x="54.1" y="44.7">RXD3</text>
<text x="65.8" y="45.3" transform="rotate(-90 65.8 45.3)">GND</text>
<text x="90.9" y="44.3">1u C68 C67</text>
<text x="161.5" y="45.8" transform="rotate(-90 161.5 45.8)">C52</text>
<text x="167" y="45.8" transform="rotate(-90 167 45.8)">100n</text>
<text x="167.4" y="47.5">RST</text>
<text x="203.3" y="44.7">TC4424AVOA713</text>
<text x="229.6" y="42.8">47R</text>
<text x="229.6" y="45.8">R15</text>
<text x="244.8" y="47.5">IGNC_OUT</text>
<text x="269.7" y="44.7">IC4</text>
<text x="86.4" y="52.2">NUF2221W1</text>
<text x="104.5" y="50.9">GND</text>
<text x="161.9" y="53">RXD</text>
<text x="179.8" y="53.8">100k</text>
<text x="179.8" y="48.6">R36</text>
<text x="189.5" y="50.2">IGNC</text>
<text x="229.6" y="51.1">47R</text>
<text x="269.7" y="50.2">FET_GND</text>
<text x="21.6" y="55.1">+5V</text>
<text x="33.3" y="57.8">JP2</text>
<text x="67.9" y="55.7">D-</text>
<text x="161.9" y="55.7">TXD</text>
<text x="179.8" y="59.3">100k</text>
<text x="179.8" y="54.1">R38</text>
<text x="189.5" y="55.7">IGND</text>
<text x="229.6" y="59.3">47R</text>
<text x="229.6" y="54.1">R39</text>
<text x="244.8" y="55.7">IGND_OUT</text>
<text x="275.2" y="55.7">BOOST_OUT</text>
<text x="26.4" y="61.3">SDA</text>
<text x="51.3" y="61.3">SCL</text>
<text x="67.9" y="61.3">D+</text>
<text x="176.4" y="64.7">GND</text>
<text x="203.3" y="61.3">IC11</text>
<text x="243.7" y="60.9">10u</text>
<text x="269.3" y="62.7" transform="rotate(-90 269.3 62.7)">SJ1</text>
<text x="51.3" y="66.8">BARO</text>
<text x="96.9" y="66.8">IC2</text>
<text x="112.8" y="70.3">GND</text>
<text x="123.2" y="66.8">CP2102-GMR</text>
<text x="243.7" y="66.4">C17</text>
<text x="56.2" y="73">GND</text>
<text x="240" y="73">GND</text>
<text x="244.8" y="77.9">IGNB_OUT</text>
<text x="128.1" y="79.1">GND</text>
<text x="244.8" y="80.6">IGNC_OUT</text>
<text x="51.3" y="88.1">IC3</text>
<text x="125.2" y="85.7">C29</text>
<text x="142.5" y="87.5">ATMEGA328P-AU</text>
<text x="220.6" y="85.5">+5V</text>
<text x="257.1" y="88.2" transform="rotate(-90 257.1 88.2)">GND</text>
<text x="26" y="90" transform="rotate(-90 26 90)">C8</text>
<text x="31.5" y="90" transform="rotate(-90 31.5 90)">2n2</text>
<text x="32.7" y="92.8">61R9</text>
<text x="40.2" y="94.4">IP</text>
<text x="40.2" y="91.7">UN</text>
<text x="88" y="95.2">R107</text>
<text x="88.3" y="90">100k</text>
<text x="97.9" y="90" transform="rotate(-90 97.9 90)">100n</text>
<text x="99.4" y="95.5">470k</text>
<text x="103.4" y="90" transform="rotate(-90 103.4 90)">C66</text>
<text x="110" y="93.8" transform="rotate(-90 110 93.8)">GND</text>
<text x="114.2" y="93.8" transform="rotate(-90 114.2 93.8)">+5V</text>
<text x="121.8" y="95.3">10k</text>
<text x="121.8" y="90.1">R11</text>
<text x="125.3" y="91.3">18p RST</text>
<text x="192.3" y="91.7">AD_BAT</text>
<text x="210.3" y="95.3">10k</text>
<text x="210.3" y="90.1">R5</text>
<text x="217" y="95.5">10k</text>
<text x="238.6" y="91" transform="rotate(-90 238.6 91)">+UB</text>
<text x="244.8" y="91.7">IP</text>
<text x="244.8" y="94.4">IA</text>
<text x="25" y="98.3">R104 R103</text>
<text x="40.2" y="97.2">IA</text>
<text x="81.7" y="97.2">UA</text>
<text x="89.8" y="101.1">4k7</text>
<text x="99.1" y="100.8">R110</text>
<text x="109.5" y="97.2">IA</text>
<text x="192.3" y="97.2">PC2</text>
<text x="218.1" y="100.8">R4</text>
<text x="244.8" y="100">INJA_OUT</text>
<text x="244.8" y="97.2">FAN_OUT</text>
<text x="25" y="103.6">10k</text>
<text x="34.7" y="105.5">DIAHD</text>
<text x="34.7" y="102.7">DIAHG</text>
<text x="81.7" y="105.5">VM</text>
<text x="88" y="106.3">R109</text>
<text x="99.4" y="103.8">100k</text>
<text x="108.5" y="105.5">UN</text>
<text x="192.3" y="105.5">SCL_BL</text>
<text x="192.3" y="102.7">SDA_BL</text>
<text x="211.2" y="103.8" transform="rotate(-90 211.2 103.8)">33n</text>
<text x="216.7" y="103.8" transform="rotate(-90 216.7 103.8)">C82</text>
<text x="244.8" y="105.5">DISCO_IN</text>
<text x="244.8" y="102.7">FET_GND</text>
<text x="21.6" y="109">GND</text>
<text x="29.2" y="111">VM</text>
<text x="29.2" y="108.3">RST</text>
<text x="36.1" y="109.4">R102</text>
<text x="81.7" y="113.8">MOSI_BL</text>
<text x="81.7" y="111">SS_BL</text>
<text x="98.1" y="111.3" transform="rotate(-90 98.1 111.3)">+5V</text>
<text x="99.1" y="109.1">R108</text>
<text x="122.8" y="110.3" transform="rotate(-90 122.8 110.3)">C9100n</text>
<text x="131.5" y="111">X1</text>
<text x="139.6" y="109.7" transform="rotate(-90 139.6 109.7)">+5V/1</text>
<text x="192.3" y="111">UA</text>
<text x="192.3" y="108.3">UR</text>
<text x="211.2" y="109.4" transform="rotate(-90 211.2 109.4)">33n</text>
<text x="216.7" y="109.4" transform="rotate(-90 216.7 109.4)">C45</text>
<text x="223.4" y="108.9" transform="rotate(-90 223.4 108.9)">GND</text>
<text x="238.6" y="113.1" transform="rotate(-90 238.6 113.1)">+5V</text>
<text x="244.8" y="113.8">IAT</text>
<text x="244.8" y="108.3">HALL_IN</text>
<text x="22.3" y="114.9">31k6/1%</text>
<text x="36.1" y="114.6">3</text>
<text x="37.6" y="114.6">00/1%</text>
<text x="40.2" y="119.3">UR</text>
<text x="81.7" y="116.6">MISO_BL</text>
<text x="81.7" y="119.3">SCK_BL</text>
<text x="116.1" y="120" transform="rotate(-90 116.1 120)">GND</text>
<text x="122.8" y="115.8" transform="rotate(-90 122.8 115.8)">C3</text>
<text x="131.5" y="116.6">X2</text>
<text x="140.4" y="115.9" transform="rotate(-90 140.4 115.9)">GND</text>
<text x="192.3" y="116.6">RXD_BL</text>
<text x="192.3" y="119.3">TXD_BL</text>
<text x="214.9" y="119.7" transform="rotate(-90 214.9 119.7)">TP1</text>
<text x="244.8" y="119.3">VM</text>
<text x="244.8" y="116.6">CLT</text>
<text x="22.3" y="120.1">R105</text>
<text x="34.3" y="124.2" transform="rotate(-90 34.3 124.2)">100n</text>
<text x="39.8" y="122.8" transform="rotate(-90 39.8 122.8)">C65</text>
<text x="122.8" y="121.3" transform="rotate(-90 122.8 121.3)">C2</text>
<text x="128.3" y="122.7" transform="rotate(-90 128.3 122.7)">18p 18p100n C18</text>
<text x="212.2" y="122.5" transform="rotate(-90 212.2 122.5)">TP2</text>
<text x="244.8" y="124.9">USB_GND</text>
<text x="244.8" y="122.1">HEAT-</text>
<text x="20.2" y="129.7" transform="rotate(-90 20.2 129.7)">+5V</text>
<text x="25.7" y="130">C16</text>
<text x="32.5" y="130">C107</text>
<text x="76.8" y="127.2">100n</text>
<text x="92.6" y="128.7" transform="rotate(-90 92.6 128.7)">+12V</text>
<text x="118.9" y="128.3" transform="rotate(-90 118.9 128.3)">GND</text>
<text x="121.1" y="127.2">100n C22</text>
<text x="192.3" y="130.4">LED2</text>
<text x="240.5" y="126.9" transform="rotate(-90 240.5 126.9)">GND</text>
<text x="244.8" y="130.4">VR+</text>
<text x="244.8" y="127.6">USB+</text>
<text x="24.3" y="135.5">100n</text>
<text x="32.6" y="135.5">100n</text>
<text x="78.2" y="132.7">C25</text>
<text x="116.9" y="135.2" transform="rotate(-90 116.9 135.2)">+5V</text>
<text x="118.3" y="138">+5V</text>
<text x="122.4" y="132.7">C26100n</text>
<text x="192.3" y="133.1">DIAHG</text>
<text x="192.3" y="135.9">LED3</text>
<text x="244.8" y="135.9">TPS</text>
<text x="244.8" y="133.1">MAP</text>
<text x="51.3" y="138.7">CJ125_32</text>
<text x="81.1" y="139.4">GND</text>
<text x="103.7" y="143.4">MCP4725</text>
<text x="215.1" y="143.6" transform="rotate(-90 215.1 143.6)">gruen</text>
<text x="221" y="138.1" transform="rotate(-90 221 138.1)">LED2</text>
<text x="223.4" y="138.1" transform="rotate(-90 223.4 138.1)">rot</text>
<text x="244.8" y="141.4">UN</text>
<text x="244.8" y="138.7">LMM</text>
<text x="43.7" y="144.9">GND</text>
<text x="84.5" y="149.7">SCL_BL</text>
<text x="84.5" y="147">SDA_BL</text>
<text x="124.8" y="146.5">1u</text>
<text x="192.3" y="149.7">MOSI_BL</text>
<text x="192.3" y="147">SS_BL</text>
<text x="212.5" y="148.4" transform="rotate(-90 212.5 148.4)">1k LED3</text>
<text x="220.8" y="148.4" transform="rotate(-90 220.8 148.4)">1k</text>
<text x="244.8" y="144.2">INJB_OUT</text>
<text x="244.8" y="149.7">D+</text>
<text x="244.8" y="147">IGNA_OUT</text>
<text x="45.8" y="152.5">HEAT-</text>
<text x="55.4" y="150.8">6k8</text>
<text x="65.2" y="152.5">DIAHD</text>
<text x="124.8" y="152.1">C37</text>
<text x="192.3" y="152.5">MISO_BL</text>
<text x="192.3" y="155.3">SCK_BL</text>
<text x="207.2" y="150.2" transform="rotate(-90 207.2 150.2)">R54</text>
<text x="215.5" y="150.2" transform="rotate(-90 215.5 150.2)">R53</text>
<text x="244.8" y="155.3">VR-</text>
<text x="244.8" y="152.5">D-</text>
<text x="18.1" y="160.8">DIAHG</text>
<text x="31.4" y="159.2">R78</text>
<text x="45.8" y="160.8">AO3400A</text>
<text x="45.8" y="158">Q3</text>
<text x="55.4" y="156.1">R79</text>
<text x="110.7" y="161.9">1k</text>
<text x="110.7" y="159.9">IC5</text>
<text x="118.3" y="161.5">GND</text>
<text x="142.5" y="160.8">IC14</text>
<text x="205.5" y="161.5">GND</text>
<text x="244.8" y="160.8">BP_OUT</text>
<text x="244.8" y="158">IDV_OUT</text>
<text x="31.8" y="164.4">4k7</text>
<text x="90" y="163.5">AD_LMB</text>
<text x="91.7" y="165.9">1u</text>
<text x="108.8" y="167.1">R42</text>
<text x="244.8" y="163.5">TACH_OUT</text>
<text x="244.8" y="166.3">INJD_OUT</text>
<text x="35.8" y="170.5" transform="rotate(-90 35.8 170.5)">R80</text>
<text x="41.1" y="170.5" transform="rotate(-90 41.1 170.5)">100k</text>
<text x="91.7" y="171.4">C10</text>
<text x="103.7" y="171.8">IC13</text>
<text x="111.8" y="168.4">+5V</text>
<text x="244.8" y="169.1">INJC_OUT</text>
<text x="34.1" y="178.1">GND</text>
<text x="87.9" y="178.1">GND</text>
<text x="115.7" y="179.7">1n</text>
<text x="127.2" y="175.7">1k</text>
<text x="133.1" y="179.7">220n</text>
<text x="134.2" y="177.4">AD_BARO</text>
<text x="88.6" y="185.7">MPXH6400AC6T1</text>
<text x="115.6" y="185.2">C1</text>
<text x="125.4" y="180.9">R27</text>
<text x="133.1" y="185.2">C5</text>
<text x="111.5" y="191.9">GND</text>
</g>
<g font-size="2.3" fill="#505050">
<text x="237.6" y="22.2">1</text>
<text x="245.2" y="22.2">3</text>
<text x="119.4" y="27.7">7</text>
<text x="125.7" y="28.9">REGIN</text>
<text x="147" y="28.9">RST</text>
<text x="156.1" y="27.7">9</text>
<text x="199.5" y="27.7">1</text>
<text x="205.9" y="28.9">ENA</text>
<text x="213.2" y="28.9">ENB</text>
<text x="222.5" y="27.7">8</text>
<text x="241.7" y="27" transform="rotate(-90 241.7 27)">2</text>
<text x="36.4" y="30.5">1</text>
<text x="36.4" y="33.2">3</text>
<text x="45.5" y="30.5">2</text>
<text x="45.5" y="33.2">4</text>
<text x="119.4" y="30.5">8</text>
<text x="125.7" y="31.7">VBUS</text>
<text x="141.2" y="34.5">SUSPEND</text>
<text x="156.1" y="33.2">12</text>
<text x="199.5" y="30.5">2</text>
<text x="199.5" y="33.2">3</text>
<text x="205.9" y="31.7">INA</text>
<text x="205.9" y="34.5">GND</text>
<text x="211.5" y="31.7">OUTA</text>
<text x="213.2" y="34.5">VCC</text>
<text x="222.5" y="33.2">6</text>
<text x="222.5" y="30.5">7</text>
<text x="36.4" y="36">5</text>
<text x="36.4" y="38.8">7</text>
<text x="36.4" y="41.5">9</text>
<text x="45.5" y="36">6</text>
<text x="45.5" y="38.8">8</text>
<text x="45.5" y="41.5">10</text>
<text x="119.4" y="36">6</text>
<text x="119.4" y="41.5">4</text>
<text x="125.7" y="37.2">VDD</text>
<text x="141.2" y="37.2">SUSPEND</text>
<text x="156.1" y="36">11</text>
<text x="156.1" y="41.5">2</text>
<text x="199.5" y="36">4</text>
<text x="205.9" y="37.2">INB</text>
<text x="211.5" y="37.2">OUTB</text>
<text x="222.5" y="36">5</text>
<text x="257.6" y="36">1</text>
<text x="263.9" y="37.2">G</text>
<text x="267.8" y="39.4" transform="rotate(-90 267.8 39.4)">E</text>
<text x="268.5" y="37.2">C</text>
<text x="275" y="36">3</text>
<text x="35.1" y="44.3">11</text>
<text x="45.5" y="44.3">12</text>
<text x="119.4" y="47.1">5</text>
<text x="125.7" y="42.8">D+</text>
<text x="146.5" y="45.5">DCD</text>
<text x="148.7" y="42.8">RI</text>
<text x="156.1" y="44.3">1</text>
<text x="156.1" y="47.1">28</text>
<text x="199.5" y="47.1">1</text>
<text x="222.5" y="47.1">8</text>
<text x="266.5" y="45.7" transform="rotate(-90 266.5 45.7)">2</text>
<text x="125.7" y="48.3">D-</text>
<text x="146.7" y="48.3">DTR</text>
<text x="146.7" y="51">DSR</text>
<text x="146.7" y="53.8">TXD</text>
<text x="156.1" y="49.8">27</text>
<text x="156.1" y="52.6">26</text>
<text x="199.5" y="49.8">2</text>
<text x="199.5" y="52.6">3</text>
<text x="205.9" y="48.3">ENA</text>
<text x="205.9" y="51.1">INA</text>
<text x="205.9" y="53.8">GND</text>
<text x="211.5" y="51">OUTA</text>
<text x="213.2" y="48.3">ENB</text>
<text x="213.2" y="53.8">VCC</text>
<text x="222.5" y="52.6">6</text>
<text x="222.5" y="49.8">7</text>
<text x="266.5" y="52.6" transform="rotate(-90 266.5 52.6)">2</text>
<text x="75.1" y="55.4">6</text>
<text x="75.1" y="58.1">5</text>
<text x="81.5" y="56.6">D1IN</text>
<text x="81.5" y="59.3">VBUS</text>
<text x="91.1" y="56.6">D1OUT</text>
<text x="93.8" y="59.3">GND</text>
<text x="103.6" y="58.1">2</text>
<text x="103.6" y="55.4">1</text>
<text x="116.7" y="58.1">EXP</text>
<text x="125.7" y="59.3">GND</text>
<text x="146.7" y="56.6">RXD</text>
<text x="147" y="59.3">RTS</text>
<text x="156.1" y="55.4">25</text>
<text x="156.1" y="58.1">24</text>
<text x="199.5" y="55.4">4</text>
<text x="205.9" y="56.6">INB</text>
<text x="211.5" y="56.6">OUTB</text>
<text x="222.5" y="55.4">5</text>
<text x="262.5" y="55.4">3</text>
<text x="270.1" y="55.4">1</text>
<text x="36.4" y="60.9">1</text>
<text x="36.4" y="63.7">3</text>
<text x="45.5" y="60.9">2</text>
<text x="45.5" y="63.7">4</text>
<text x="75.1" y="60.9">4</text>
<text x="81.5" y="62.1">D2IN</text>
<text x="91.1" y="62.1">D2OUT</text>
<text x="103.6" y="60.9">3</text>
<text x="119.4" y="60.9">3</text>
<text x="125.7" y="62.1">GND</text>
<text x="147" y="62.1">CTS</text>
<text x="156.1" y="60.9">23</text>
<text x="36.4" y="66.4">5</text>
<text x="45.5" y="66.4">6</text>
<text x="262.5" y="77.5">1</text>
<text x="262.5" y="80.2">2</text>
<text x="262.5" y="83">3</text>
<text x="266.7" y="78.7">1</text>
<text x="266.7" y="81.5">2</text>
<text x="262.5" y="85.8">4</text>
<text x="262.5" y="88.5">5</text>
<text x="266.7" y="84.2">3</text>
<text x="266.7" y="87">4</text>
<text x="266.7" y="89.7">5</text>
<text x="46.2" y="91.3">31</text>
<text x="46.2" y="94.1">32</text>
<text x="53.8" y="92.5">UN</text>
<text x="53.8" y="95.3">IP</text>
<text x="68.2" y="92.5">RF</text>
<text x="68.3" y="95.3">CF</text>
<text x="76" y="94.1">26</text>
<text x="76" y="91.3">27</text>
<text x="137.4" y="91.3">29</text>
<text x="145.1" y="92.5">PC6(/RESET)</text>
<text x="170.1" y="95.3">PC1(ADC1)</text>
<text x="170.1" y="92.5">PC0(ADC0)</text>
<text x="186.5" y="94.1">24</text>
<text x="186.5" y="91.3">23</text>
<text x="262.5" y="91.3">6</text>
<text x="262.5" y="94.1">7</text>
<text x="266.7" y="92.5">6</text>
<text x="266.7" y="95.3">7</text>
<text x="47.5" y="96.8">2</text>
<text x="47.5" y="99.6">3</text>
<text x="53.8" y="98">IA</text>
<text x="53.8" y="100.8">OSZ</text>
<text x="67.9" y="98">UA</text>
<text x="68" y="100.8">UP</text>
<text x="76" y="99.6">22</text>
<text x="76" y="96.8">23</text>
<text x="137.4" y="96.8">21</text>
<text x="137.4" y="99.6">20</text>
<text x="145.1" y="98">GND</text>
<text x="145.1" y="100.8">AREF</text>
<text x="170.1" y="100.8">PC3(ADC3)</text>
<text x="170.1" y="98">PC2(ADC2)</text>
<text x="186.5" y="99.6">26</text>
<text x="186.5" y="96.8">25</text>
<text x="262.5" y="96.8">8</text>
<text x="262.5" y="99.6">9</text>
<text x="266.7" y="98">8</text>
<text x="266.7" y="100.8">9</text>
<text x="47.5" y="102.4">4</text>
<text x="47.5" y="105.1">6</text>
<text x="47.5" y="107.9">7</text>
<text x="53.8" y="103.6">DIAHG</text>
<text x="53.8" y="106.3">DIAHD</text>
<text x="67.7" y="106.3">VM</text>
<text x="68" y="103.6">US</text>
<text x="76" y="107.9">19</text>
<text x="76" y="105.1">20</text>
<text x="76" y="102.4">21</text>
<text x="137.4" y="102.4">18</text>
<text x="145.1" y="103.6">AVCC</text>
<text x="164.9" y="103.6">PC4(ADC4/SDA)</text>
<text x="165.3" y="106.3">PC5(ADC5/SCL)</text>
<text x="186.5" y="107.9">19</text>
<text x="186.5" y="105.1">28</text>
<text x="186.5" y="102.4">27</text>
<text x="261.2" y="102.4">10</text>
<text x="261.2" y="105.1">11</text>
<text x="261.2" y="107.9">12</text>
<text x="266.7" y="103.6">10</text>
<text x="266.7" y="106.3">11</text>
<text x="46.2" y="113.4">10</text>
<text x="47.5" y="110.6">8</text>
<text x="53.8" y="109.1">RST</text>
<text x="53.8" y="111.9">RS</text>
<text x="66.7" y="109.1">VCC</text>
<text x="68.3" y="111.9">SS</text>
<text x="76" y="113.4">15</text>
<text x="76" y="110.6">17</text>
<text x="138.7" y="110.6">7</text>
<text x="145.1" y="111.9">PB6(XTAL1/TOSC1)</text>
<text x="175.8" y="111.9">ADC7</text>
<text x="175.8" y="109.1">ADC6</text>
<text x="186.5" y="110.6">22</text>
<text x="261.2" y="110.6">13</text>
<text x="261.2" y="113.4">14</text>
<text x="266.7" y="109.1">12</text>
<text x="266.7" y="111.9">13</text>
<text x="46.2" y="116.2">11</text>
<text x="46.2" y="118.9">12</text>
<text x="53.8" y="114.6">RM</text>
<text x="53.8" y="117.4">CM</text>
<text x="65.3" y="117.4">MISO</text>
<text x="65.3" y="114.6">MOSI</text>
<text x="76" y="118.9">13</text>
<text x="76" y="116.2">14</text>
<text x="138.7" y="116.2">8</text>
<text x="145.1" y="117.4">PB7(XTAL2/TOSC2)</text>
<text x="171.1" y="117.4">PD0(RXD)</text>
<text x="186.5" y="118.9">31</text>
<text x="186.5" y="116.2">30</text>
<text x="261.2" y="116.2">15</text>
<text x="261.2" y="118.9">16</text>
<text x="266.7" y="114.6">14</text>
<text x="266.7" y="117.4">15</text>
<text x="47.5" y="124.5">5</text>
<text x="53.8" y="120.2">UR</text>
<text x="53.8" y="125.7">VCCS</text>
<text x="66.8" y="120.1">SCK</text>
<text x="68" y="125.7">UB</text>
<text x="76" y="124.5">30</text>
<text x="138.7" y="124.5">3</text>
<text x="145.1" y="125.7">GND</text>
<text x="170.5" y="125.7">PD3(INT1)</text>
<text x="170.5" y="122.9">PD2(INT0)</text>
<text x="171.2" y="120.1">PD1(TXD)</text>
<text x="186.5" y="124.5">1</text>
<text x="186.5" y="121.7">32</text>
<text x="261.2" y="121.7">17</text>
<text x="261.2" y="124.5">18</text>
<text x="266.7" y="120.2">16</text>
<text x="266.7" y="122.9">17</text>
<text x="266.7" y="125.7">18</text>
<text x="46.2" y="130">29</text>
<text x="46.2" y="127.2">18</text>
<text x="53.8" y="131.2">GND</text>
<text x="53.8" y="128.4">VCCSS</text>
<text x="138.7" y="127.2">5</text>
<text x="138.7" y="130">4</text>
<text x="145.1" y="128.4">GND</text>
<text x="145.1" y="131.2">VCC</text>
<text x="167.9" y="128.4">PD4(XCK/T0)</text>
<text x="172.9" y="131.2">PD5(T1)</text>
<text x="186.5" y="130">9</text>
<text x="186.5" y="127.2">2</text>
<text x="261.2" y="127.2">19</text>
<text x="261.2" y="130">20</text>
<text x="266.7" y="128.4">19</text>
<text x="266.7" y="131.2">20</text>
<text x="46.2" y="132.8">28</text>
<text x="53.8" y="134">GNDS</text>
<text x="138.7" y="132.8">6</text>
<text x="145.1" y="134">VCC</text>
<text x="170.4" y="136.7">PD7(AIN1)</text>
<text x="170.4" y="134">PD6(AIN0)</text>
<text x="186.5" y="135.5">11</text>
<text x="186.5" y="132.8">10</text>
<text x="261.2" y="132.8">21</text>
<text x="261.2" y="135.5">22</text>
<text x="266.7" y="134">21</text>
<text x="266.7" y="136.7">22</text>
<text x="172.2" y="142.3">PB0(ICP)</text>
<text x="186.5" y="143.8">13</text>
<text x="186.5" y="141.1">12</text>
<text x="261.2" y="138.3">23</text>
<text x="261.2" y="141.1">24</text>
<text x="261.2" y="143.8">25</text>
<text x="266.7" y="139.5">23</text>
<text x="266.7" y="142.3">24</text>
<text x="96.6" y="146.6">4</text>
<text x="96.6" y="149.3">5</text>
<text x="100.8" y="147.8">SDA</text>
<text x="108.1" y="147.8">VCC</text>
<text x="115.3" y="149.3">2</text>
<text x="115.3" y="146.6">3</text>
<text x="166.6" y="147.8">PB2(SS/OC1B)</text>
<text x="170" y="145">PB1(OC1A)</text>
<text x="186.5" y="149.3">15</text>
<text x="186.5" y="146.6">14</text>
<text x="261.2" y="146.6">26</text>
<text x="261.2" y="149.3">27</text>
<text x="266.7" y="145">25</text>
<text x="266.7" y="147.8">26</text>
<text x="96.6" y="152.1">6</text>
<text x="100.8" y="150.6">SCL</text>
<text x="100.8" y="153.3">A0</text>
<text x="106.4" y="153.3">VOUT</text>
<text x="107.7" y="150.6">GND</text>
<text x="115.3" y="152.1">1</text>
<text x="164.9" y="150.6">PB3(MOSI/OC2)</text>
<text x="170.1" y="153.3">PB4(MISO)</text>
<text x="186.5" y="154.9">17</text>
<text x="186.5" y="152.1">16</text>
<text x="261.2" y="152.1">28</text>
<text x="261.2" y="154.9">29</text>
<text x="266.7" y="150.6">27</text>
<text x="266.7" y="153.3">28</text>
<text x="171.7" y="156.1">PB5(SCK)</text>
<text x="261.2" y="157.6">30</text>
<text x="261.2" y="160.4">31</text>
<text x="266.7" y="156.1">29</text>
<text x="266.7" y="158.9">30</text>
<text x="266.7" y="161.6">31</text>
<text x="261.2" y="163.2">32</text>
<text x="261.2" y="165.9">33</text>
<text x="266.7" y="164.4">32</text>
<text x="266.7" y="167.1">33</text>
<text x="261.2" y="168.7">34</text>
<text x="266.7" y="169.9">34</text>
<text x="100.9" y="178.2">VOUT</text>
<text x="102.6" y="175.4">VCC</text>
<text x="111.9" y="174.2">2</text>
<text x="111.9" y="179.7">3</text>
<text x="111.9" y="177">4</text>
<text x="102.1" y="181">GND</text>
</g>
</svg>
